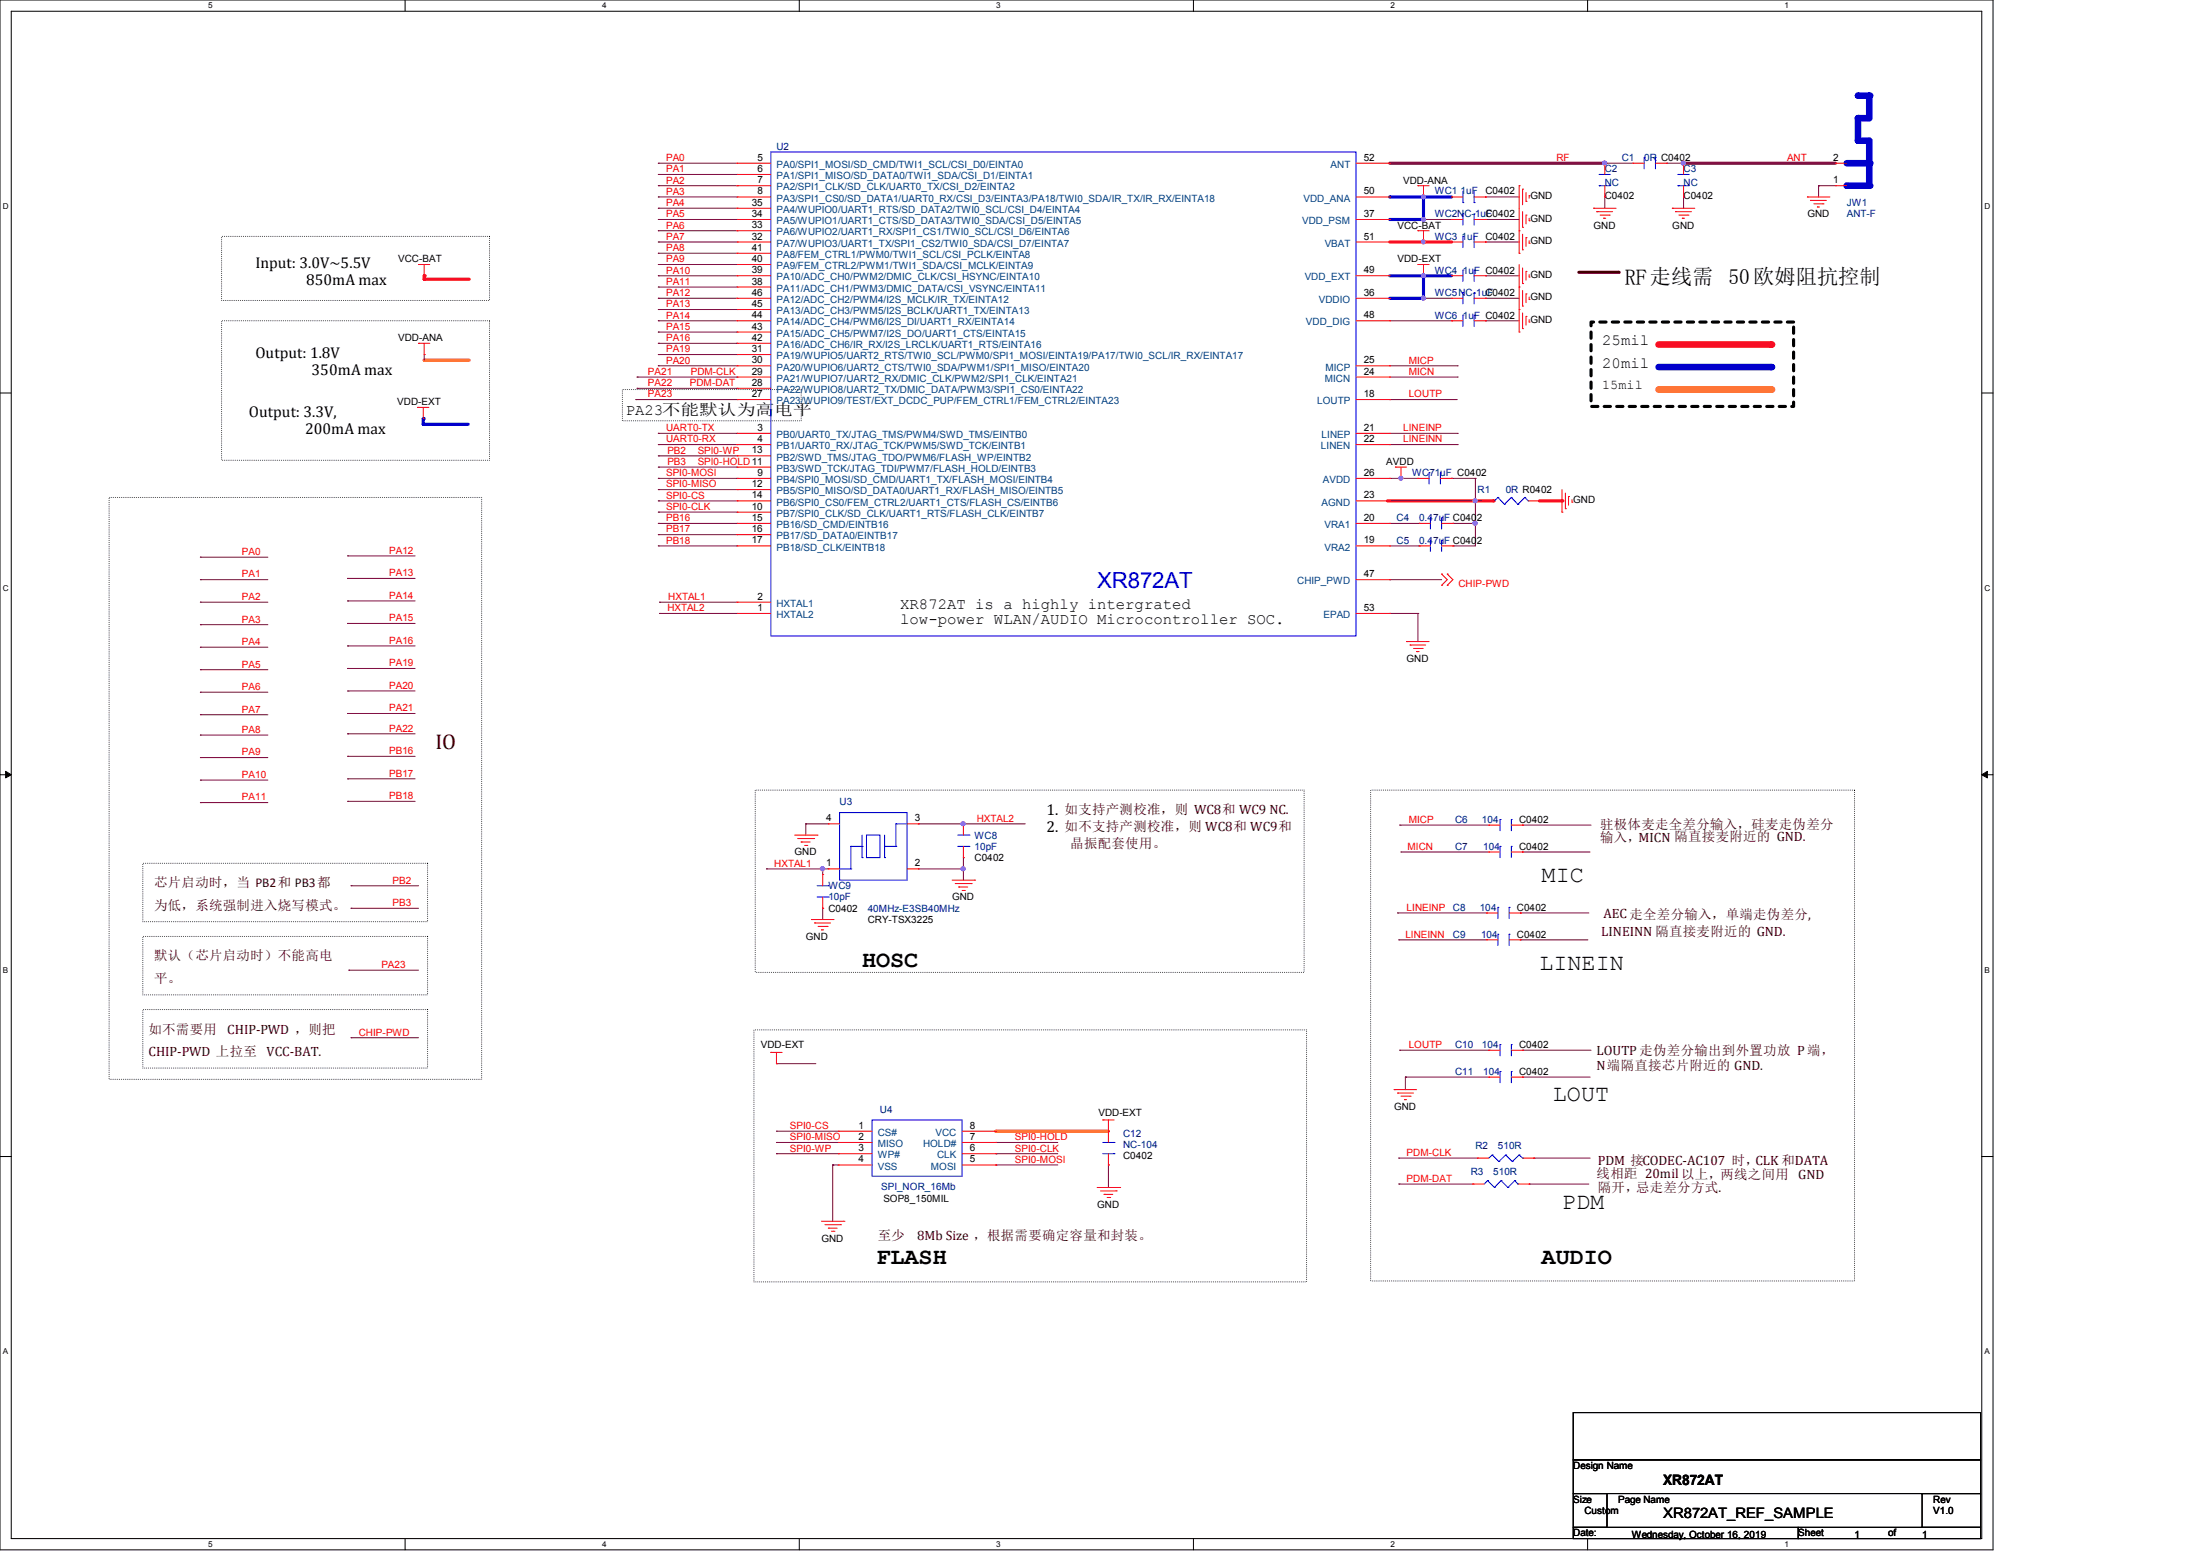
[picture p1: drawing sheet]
<svg xmlns="http://www.w3.org/2000/svg" width="297mm" height="210mm" viewBox="0 0 297 210" stroke-linecap="round" stroke-linejoin="round" font-family="sans-serif">
<path d="M0 0h269.9v209.8h-269.9zM1.5 1.5h266.9v206.8h-266.9z" fill="none" stroke="#000" stroke-width=".14"/>
<g fill="#fff">
<path d="M28.2 .2h.6v1.2h-.6z"/>
<path d="M28.2 208.5h.6v1.2h-.6z"/>
</g>
<path d="M54.9 0v1.5M54.9 208.3v1.5" fill="none" stroke="#000" stroke-width=".14"/>
<g fill="#fff">
<path d="M81.5 .2h.6v1.2h-.6z"/>
<path d="M81.5 208.5h.6v1.2h-.6z"/>
</g>
<path d="M108.2 0v1.5M108.2 208.3v1.5" fill="none" stroke="#000" stroke-width=".14"/>
<g fill="#fff">
<path d="M134.9 .2h.6v1.2h-.6z"/>
<path d="M134.9 208.5h.6v1.2h-.6z"/>
</g>
<path d="M161.6 0v1.5M161.6 208.3v1.5" fill="none" stroke="#000" stroke-width=".14"/>
<g fill="#fff">
<path d="M188.3 .2h.6v1.2h-.6z"/>
<path d="M188.3 208.5h.6v1.2h-.6z"/>
</g>
<path d="M215 0v1.5M215 208.3v1.5" fill="none" stroke="#000" stroke-width=".14"/>
<g fill="#fff">
<path d="M241.7 .2h.6v1.2h-.6z"/>
<path d="M241.7 208.5h.6v1.2h-.6z"/>
<path d="M.4 27.3h.7v1.2h-.7z"/>
<path d="M268.8 27.3h.7v1.2h-.7z"/>
<path d="M.4 79h.7v1.2h-.7z"/>
<path d="M268.8 79h.7v1.2h-.7z"/>
</g>
<path d="M0 53.2h1.5M268.4 53.2h1.5" fill="none" stroke="#000" stroke-width=".14"/>
<g fill="#fff">
<path d="M.4 130.7h.7v1.2h-.7z"/>
<path d="M268.8 130.7h.7v1.2h-.7z"/>
</g>
<path d="M0 104.9h1.5M268.4 104.9h1.5" fill="none" stroke="#000" stroke-width=".14"/>
<path d="M.8 104.4l.7 .5-.7 .4zM268.4 104.9l.8-.5v.9z" fill="#000" stroke="#000" stroke-width=".14"/>
<g fill="#fff">
<path d="M.4 182.4h.7v1.2h-.7z"/>
<path d="M268.8 182.4h.7v1.2h-.7z"/>
</g>
<path d="M0 156.6h1.5M268.4 156.6h1.5" fill="none" stroke="#000" stroke-width=".14"/>
<path d="M213.8 36.9h5.4" fill="none" stroke="#800000" stroke-width=".42"/>
<circle cx="219.2" cy="36.9" r=".21" fill="#800000"/>
<path d="M30 32h36.3v8.7h-36.3zM30 43.4h36.3v18.9h-36.3zM14.8 67.4h50.4v78.7h-50.4zM19.3 116.9h38.6v7.9h-38.6zM102.3 107h74.3v24.7h-74.3zM185.6 107h65.6v66.4h-65.6zM19.3 126.8h38.6v7.9h-38.6zM19.3 136.7h38.6v7.9h-38.6zM102.1 139.4h74.9v34.2h-74.9z" fill="none" stroke="#000" stroke-width=".14" stroke-dasharray="0 .3"/>
<path d="M224.6 49.7h15.3" fill="none" stroke="#00f" stroke-width=".89"/>
<circle cx="239.9" cy="49.7" r=".44" fill="#00f"/>
<path d="M224.6 52.7h15.3" fill="none" stroke="#ff8000" stroke-width=".89"/>
<circle cx="239.9" cy="52.7" r=".44" fill="#ff8000"/>
<path d="M224.6 46.7h15.3" fill="none" stroke="#f00" stroke-width=".89"/>
<circle cx="239.9" cy="46.7" r=".44" fill="#f00"/>
<path d="M215.5 43.6h27.4v11.4h-27.4z" fill="none" stroke="#000" stroke-width=".42" stroke-dasharray=".8 .8"/>
<path d="M84.3 52.7h24.2v4.3h-24.2z" fill="none" stroke="#000" stroke-width=".14" stroke-dasharray="0 .3"/>
<path d="M187.9 67.8h14.3" fill="none" stroke="#f00" stroke-width=".42"/>
<circle cx="202.2" cy="67.8" r=".21" fill="#f00"/>
<path d="M105.2 153.2h.1M105.2 154.7h.1M105.2 153.2h8.3M105.2 154.7h8.3M150.1 157.7h.1M150.1 157.7v3.1" fill="none" stroke="#800040" stroke-width=".14"/>
<path d="M134.9 153.2h15.2" fill="none" stroke="#ff8000" stroke-width=".42"/>
<circle cx="134.9" cy="153.2" r=".21" fill="#ff8000"/>
<g fill="none" stroke="#800040" stroke-width=".14">
<path d="M47.5 119.9h.1M47.5 119.9h9.2M103.8 117.6h.1M103.8 117.6h8.4M109.1 111.5h.1M109.1 111.5h3.1M109.1 111.5v1.6M111.4 117.6h.1M111.4 117.6v.8M124.4 111.5h.1M124.4 117.6h.1M124.4 111.5h14.5"/>
<path d="M124.4 117.6h6.1M130.5 116.1h.1M130.5 111.5h.1M130.5 117.6h.1M130.5 116.1v3.1M47.5 123h.1M47.5 123h9.2M111.4 123h.1M111.4 123v1.5M105.2 156.2h.1M105.2 144h.1M105.2 156.2h8.3"/>
<path d="M105.2 144h5.3M112.8 157.7h.1M112.8 157.7h.7M112.8 157.7v7.7M134.9 154.7h.1M134.9 156.2h.1M134.9 157.7h.1M134.9 154.7h8.4M134.9 156.2h8.4M134.9 157.7h8.4M189.6 142.2h.1M189.6 142.2h12"/>
<path d="M190.3 145.8h.1M190.3 145.8h11.3M190.3 145.8v1.7M206.2 145.8h.1M206.2 142.2h.1M206.2 145.8h9.1M206.2 142.2h9.3"/>
</g>
<g fill="#f0f" stroke="#f0f" stroke-width=".14">
<circle cx="111.4" cy="117.6" r=".29"/>
<circle cx="130.4" cy="111.5" r=".29"/>
<circle cx="130.4" cy="117.6" r=".29"/>
</g>
<path d="M57.4 37.8h6.1" fill="none" stroke="#f00" stroke-width=".42"/>
<circle cx="57.4" cy="37.8" r=".21" fill="#f00"/>
<path d="M47.1 78.3h.1M47.1 75.3h.1M47.1 78.3h9.1M47.1 75.3h9.1M47.1 84.4h.1M47.1 81.4h.1M47.1 87.5h.1M47.1 84.4h9.1M47.1 81.4h9.1M47.1 87.5h9.1M47.2 131.4h.1M47.2 131.4h9.5" fill="none" stroke="#800040" stroke-width=".14"/>
<path d="M57.4 48.8h6.1" fill="none" stroke="#ff8000" stroke-width=".42"/>
<circle cx="57.4" cy="48.8" r=".21" fill="#ff8000"/>
<g fill="none" stroke="#800040" stroke-width=".14">
<path d="M57.4 48h.1M57.4 48v.8M27.1 78.5h.1M27.1 75.4h.1M27.1 78.5h9.2M27.1 75.4h9.2M27.1 84.6h.1M27.1 81.5h.1M27.1 87.6h.1M27.1 93.7h.1M27.1 90.7h.1M27.1 96.8h.1"/>
<path d="M27.1 84.6h9.2M27.1 81.5h9.2M27.1 87.6h9.2M27.1 93.7h9.2M27.1 90.7h9.2M27.1 96.8h9.2M47.1 93.6h.1M47.1 90.5h.1M47.1 96.6h.1M47.1 93.6h9.1M47.1 90.5h9.1M47.1 96.6h9.1"/>
<path d="M47.5 140.5h.1M47.5 140.5h9.2"/>
</g>
<path d="M57.3 57.4h6.1" fill="none" stroke="#00f" stroke-width=".42"/>
<circle cx="57.3" cy="57.4" r=".21" fill="#00f"/>
<path d="M57.3 56.7v.7" fill="none" stroke="#00f" stroke-width=".42"/>
<circle cx="57.3" cy="56.7" r=".21" fill="#00f"/>
<path d="M57.4 37.3v.5" fill="none" stroke="#f00" stroke-width=".42"/>
<circle cx="57.4" cy="37.3" r=".21" fill="#f00"/>
<path d="M89.2 43.4h.1M89.2 45h.1M89.2 46.5h.1M89.2 43.4h10.6M89.2 45h10.6M89.2 46.5h10.6" fill="none" stroke="#800040" stroke-width=".14"/>
<path d="M188.2 40.4h4.6" fill="none" stroke="#00f" stroke-width=".42"/>
<circle cx="192.8" cy="40.4" r=".21" fill="#00f"/>
<g fill="none" stroke="#800040" stroke-width=".14">
<path d="M89.2 22.1h.1M89.2 23.6h.1M89.2 22.1h10.6M89.2 23.6h10.6M201.2 26.7h.1M201.2 26.7h4.5M86.1 54.1h.1M86.1 54.1h13.7M86.3 52.6h.1M86.3 51.1h.1M86.3 52.6h13.5M86.3 51.1h13.5"/>
<path d="M89.2 49.5h.1M89.2 48h.1M89.2 58.7h.1M89.2 40.4h.1M89.2 49.5h10.6M89.2 48h10.6M89.2 58.7h10.6M89.2 40.4h10.6M89.2 64.8h.1M89.2 63.2h.1M89.2 61.7h.1M89.2 60.2h.1"/>
<path d="M89.2 72.4h.1M89.2 70.9h.1M89.2 69.3h.1M89.2 67.8h.1M89.2 66.3h.1M89.2 73.9h.1M89.2 67.8h10.6M89.2 64.8h10.6M89.2 63.2h10.6M89.2 61.7h10.6M89.2 60.2h10.6M89.2 72.4h10.6"/>
<path d="M89.2 70.9h10.6M89.2 69.3h10.6M89.2 66.3h10.6M89.2 73.9h10.6M188.2 78.5h.1M188.2 67.8h11.6M188.2 64.8h1.5M188.2 78.5h7M189.7 64.8h.1M199.8 67.8h.1M188.2 83.1h.1M188.2 83.1h3.8"/>
<path d="M192 83.1h.1M192 83.1v3.8"/>
</g>
<path d="M188.2 22.1h29.1" fill="none" stroke="#800040" stroke-width=".42"/>
<circle cx="217.3" cy="22.1" r=".21" fill="#800040"/>
<circle cx="217.3" cy="22.1" r=".29" fill="#f0f" stroke="#f0f" stroke-width=".14"/>
<path d="M188.2 54.1h.1M188.2 54.1h9.2" fill="none" stroke="#800040" stroke-width=".14"/>
<path d="M188.2 26.7h4.6" fill="none" stroke="#00f" stroke-width=".42"/>
<circle cx="188.2" cy="26.7" r=".21" fill="#00f"/>
<g fill="none" stroke="#800040" stroke-width=".14">
<path d="M89.2 31.2h.1M89.2 29.7h.1M89.2 28.2h.1M89.2 26.7h.1M89.2 25.1h.1M89.2 38.9h.1M89.2 37.3h.1M89.2 35.8h.1M89.2 34.3h.1M89.2 32.8h.1M89.2 31.2h10.6M89.2 29.7h10.6"/>
<path d="M89.2 28.2h10.6M89.2 26.7h10.6M89.2 25.1h10.6M89.2 38.9h10.6M89.2 37.3h10.6M89.2 35.8h10.6M89.2 34.3h10.6M89.2 32.8h10.6M201.2 37.3h.1M201.2 32.8h.1M201.2 37.3h4.5M201.2 32.8h4.5"/>
<path d="M188.2 43.4h8.4M188.2 58.7h9.2M196.6 43.4h.1M197.4 58.7h.1M201.2 43.4h.1M201.2 43.4h4.5M188.2 70.9h4M188.2 73.9h4M188.2 60.2h9.2M192.2 70.9h.1M192.2 73.9h.1M196.8 73.9h.1"/>
<path d="M196.8 73.9h3M197.4 60.2h.1M89.3 83.1h.1M89.3 81.5h.1M89.3 83.1h10.5M89.3 81.5h10.5"/>
</g>
<path d="M188.2 29.7h4.6" fill="none" stroke="#00f" stroke-width=".42"/>
<circle cx="192.8" cy="29.7" r=".21" fill="#00f"/>
<g fill="none" stroke="#800040" stroke-width=".14">
<path d="M246.3 25.1h.1M246.3 25.1h2.3M246.3 25.1v1.6M89.2 41.9h.1M89.2 41.9h10.6M188.2 51.1h9.2M188.2 49.5h9.2M197.4 51.1h.1M197.4 49.5h.1M189.7 64.8h.1M189.7 64.8h2.3M196.6 64.8h.1"/>
<path d="M196.6 64.8h3.2M196.8 70.9h.1M196.8 70.9h3M199.8 67.8h.1M199.8 64.8h.1M199.8 70.9h.1M199.8 64.8v9.1M199.8 67.8h1.1M200.9 67.8h.1"/>
</g>
<g fill="#f0f" stroke="#f0f" stroke-width=".14">
<circle cx="199.8" cy="67.8" r=".29"/>
<circle cx="199.8" cy="70.8" r=".29"/>
<circle cx="189.7" cy="64.7" r=".28"/>
</g>
<path d="M228 22.1h20.6" fill="none" stroke="#800040" stroke-width=".42"/>
<circle cx="228" cy="22.1" r=".21" fill="#800040"/>
<circle cx="228" cy="22.1" r=".29" fill="#f0f" stroke="#f0f" stroke-width=".14"/>
<path d="M217.3 22.1h.1M217.3 26.7h.1M217.3 22.1h3.8M217.3 26.7v1.5M225.7 22.1h.1M225.7 22.1h2.3M228 26.7h.1M228 26.7v1.5" fill="none" stroke="#800040" stroke-width=".14"/>
<path d="M188.2 37.3h4.6" fill="none" stroke="#00f" stroke-width=".42"/>
<circle cx="192.8" cy="37.3" r=".21" fill="#00f"/>
<path d="M192.8 37.3v3.1" fill="none" stroke="#00f" stroke-width=".42"/>
<circle cx="192.8" cy="40.4" r=".21" fill="#00f"/>
<g fill="#f0f" stroke="#f0f" stroke-width=".14">
<circle cx="192.8" cy="37.3" r=".28"/>
<circle cx="192.8" cy="40.4" r=".28"/>
</g>
<path d="M192.8 37.3h3.8" fill="none" stroke="#00f" stroke-width=".42"/>
<circle cx="192.8" cy="37.3" r=".21" fill="#00f"/>
<path d="M192.8 26.7v3" fill="none" stroke="#00f" stroke-width=".42"/>
<circle cx="192.8" cy="29.7" r=".21" fill="#00f"/>
<g fill="#f0f" stroke="#f0f" stroke-width=".14">
<circle cx="192.8" cy="26.6" r=".28"/>
<circle cx="192.8" cy="29.7" r=".28"/>
</g>
<path d="M192.8 26.7h3.8" fill="none" stroke="#00f" stroke-width=".42"/>
<circle cx="192.8" cy="26.7" r=".21" fill="#00f"/>
<path d="M188.2 32.8h4.6" fill="none" stroke="#f00" stroke-width=".42"/>
<circle cx="192.8" cy="32.8" r=".21" fill="#f00"/>
<circle cx="192.8" cy="32.7" r=".28" fill="#f0f" stroke="#f0f" stroke-width=".14"/>
<path d="M192.8 32.8h3.8" fill="none" stroke="#f00" stroke-width=".42"/>
<circle cx="192.8" cy="32.8" r=".21" fill="#f00"/>
<path d="M192.8 29.7h.1M192.8 29.7h3.8M201.2 29.7h.1M201.2 29.7h4.5M192.8 40.4h.1M192.8 40.4h3.8M201.2 40.4h.1M201.2 40.4h4.5" fill="none" stroke="#800040" stroke-width=".14"/>
<path d="M208.5 67.8h3" fill="none" stroke="#f00" stroke-width=".42"/>
<circle cx="211.5" cy="67.8" r=".21" fill="#f00"/>
<g fill="none" stroke="#800040" stroke-width=".14">
<path d="M27.1 99.5h.1M27.1 99.5h9.2M47.1 99.4h.1M47.1 99.4h9.1M27.1 102.6h.1M27.1 108.7h.1M27.1 105.6h.1M27.1 102.6h9.2M27.1 108.7h9.2M27.1 105.6h9.2M47.1 102.4h.1M47.1 108.5h.1"/>
<path d="M47.1 105.5h.1M47.1 102.4h9.1M47.1 108.5h9.1M47.1 105.5h9.1M189.6 111.7h.1M189.6 111.7h12M189.7 115.4h.1M189.7 115.4h11.9M206.2 111.7h.1M206.2 115.4h.1M206.2 111.7h9.3M206.2 115.4h9.1"/>
<path d="M189.3 123.6h.1M189.3 123.6h12M189.4 127.3h.1M189.4 127.3h11.9M205.9 127.3h.1M205.9 123.6h.1M205.9 127.3h9.2M205.9 123.6h9.3M189.4 156.8h.1M189.4 156.8h10.7M207.7 156.8h.1M207.7 156.8h7.6"/>
<path d="M189.4 160.3h.1M189.4 160.3h10.1M207.1 160.3h.1M207.1 160.3h8.1"/>
</g>
<g fill="none" stroke="#f00" stroke-width=".14">
<path d="M56.7 35.8h.1M56.7 35.8h1.5M57.4 37.3h.1M57.4 35.8v1.5M192 25.1h.1M192 31.2h.1M192 35.8h.1M192 35.8h1.5M192 25.1h1.5M192 31.2h1.5M192.8 26.7h.1M192.8 32.8h.1"/>
<path d="M192.8 37.3h.1M192.8 25.1v1.6M192.8 31.2v1.6M192.8 35.8v1.5M196.6 37.3h.1M196.6 32.8h.1M196.6 29.7h.1M196.6 37.3h1.5M196.6 32.8h1.5M196.6 29.7h1.5M199.6 37.3h1.6M199.6 32.8h1.6"/>
<path d="M199.6 29.7h1.6M201.2 37.3h.1M201.2 32.8h.1M201.2 29.7h.1M205.7 25.1h.1M205.7 38.9h.1M205.7 34.3h.1M205.7 31.2h.1M205.7 25.1v9.2M205.7 35.8v9.2M206.2 25.6h.1M206.2 38.4h.1"/>
<path d="M206.2 33.8h.1M206.2 30.8h.1M206.2 25.6v2.1M206.2 28.7v2.1M206.2 31.7v2.1M206.2 36.3v2.1M206.2 39.3v2.1M206.7 27.3h.1M206.7 36.7h.1M206.7 32.2h.1M206.7 39.8h.1M206.7 29.1h.1"/>
<path d="M206.7 26.1v1.2M206.7 29.1v1.2M206.7 32.2v1.2M206.7 36.7v1.2M206.7 39.8v1.2M207.1 26.5h.1M207.1 37.5h.1M207.1 32.9h.1M207.1 29.9h.1M207.1 26.5v.3M207.1 29.5v.4M207.1 32.6v.3"/>
<path d="M207.1 37.2v.3M215.8 28.2h.1M215.8 28.2h3.1M216.2 28.7h.1M216.2 28.7h2.2M216.7 29.1h1.2M217.2 29.5h.1M217.2 29.5h.3M217.3 26.7h.1M217.3 22.1h.1M217.3 22.1v1.5M217.3 25.1v1.6"/>
<path d="M217.9 29.1h.1M226.5 28.2h.1M226.5 28.2h3M226.9 28.7h.1M226.9 28.7h2.2M227.4 29.1h1.2M227.8 29.5h.1M227.8 29.5h.3M228 26.7h.1M228 22.1h.1M228 22.1v1.5M228 25.1v1.6"/>
<path d="M228.6 29.1h.1M244.8 26.7h.1M244.8 26.7h3M245.2 27.1h.1M245.2 27.1h2.2M245.7 27.6h1.2M246.1 28h.1M246.1 28h.3M246.9 27.6h.1M56.6 55.2h.1M56.6 55.2h1.5M56.7 46.5h.1"/>
<path d="M56.7 46.5h1.5M57.3 56.7h.1M57.3 55.2v1.5M57.4 48h.1M57.4 46.5v1.5M196.6 40.4h.1M196.6 40.4h1.5M199.6 40.4h1.6M201.2 40.4h.1M205.7 45h.1M205.7 41.9h.1M206.2 44.5h.1"/>
<path d="M206.2 41.4h.1M206.2 42.4v2.1M206.7 42.8h.1M206.7 42.8v1.2M207.1 43.6h.1M207.1 40.6h.1M207.1 40.2v.4M207.1 43.3v.3M189 63.2h.1M189 63.2h1.5M189.7 64.8h.1M189.7 63.2v1.6"/>
<path d="M192.2 73.9h.1M192.2 73.9h1.5M195.2 79.2h.1M195.2 77.7h.1M195.2 77.7l.8 .8-.8 .7M195.2 73.9h1.6M196 79.2h.1M196 77.7h.1M196 77.7l.8 .8-.8 .7M196.8 73.9h.1M211.5 69.3h.1M211.5 66.3v3"/>
<path d="M212 68.9h.1M212 66.8v2.1M212.4 67.2h.1M212.4 67.2v1.2M212.9 68h.1M212.9 67.6v.4M190.5 86.9h.1M190.5 86.9h3M191 87.3h.1M191 87.3h2.1M191.4 87.8h1.2M191.9 88.2h.1"/>
<path d="M191.9 88.2h.3M192.6 87.8h.1M107.6 113.1h3.1M108 113.5h2.2M108.5 114h.1M108.5 114h1.2M109 114.5h.3M109.3 114.5h.1M110.2 113.5h.1M110.7 113.1h.1M128.9 119.2h3.1M129.4 119.6h2.1"/>
<path d="M130.5 116.1h.1M130.5 111.5h.1M130.5 111.5v1.6M130.5 114.6v1.5M131.5 119.6h.1M132 119.2h.1M201.6 115.4h.1M201.6 115.4h1.6M204.7 115.4h1.5M206.2 115.4h.1M109.9 124.5h.1M109.9 124.5h3"/>
<path d="M110.3 125h.1M110.3 125h2.2M110.8 125.4h1.2M111.3 125.9h.1M111.3 125.9h.2M112 125.4h.1M129.8 120.1h.1M129.8 120.1h1.3M130.3 120.6h.3M130.6 120.6h.1M104.4 142.5h.1M104.4 142.5h1.5"/>
<path d="M105.2 144h.1M105.2 142.5v1.5M113.5 153.2h.1M113.5 154.7h.1M113.5 156.2h.1M113.5 157.7h.1M113.5 153.2h4.6M113.5 154.7h4.6M113.5 156.2h4.6M113.5 157.7h4.6M130.3 153.2h4.6M130.3 154.7h4.6"/>
<path d="M130.3 156.2h4.6M130.3 157.7h4.6M134.9 157.7h.1M134.9 156.2h.1M134.9 154.7h.1M134.9 153.2h.1M149.4 151.6h.1M149.4 151.6h1.5M150.1 153.2h.1M150.1 151.6v1.6M188.8 147.5h.1M188.8 147.5h3.1"/>
<path d="M189.3 148h.1M189.3 148h2.1M189.7 148.4h1.3M190.2 148.9h.1M190.2 148.9h.3M191 148.4h.1M201.6 145.8h.1M201.6 145.8h1.6M204.7 145.8h1.5M206.2 145.8h.1M111.3 165.4h3M111.7 165.8h2.1"/>
<path d="M112.2 166.3h.1M112.2 166.3h1.2M112.6 166.7h.3M112.9 166.7h.1M113.8 165.8h.1M114.3 165.4h.1M148.6 160.8h3M149.1 161.2h2.1M149.5 161.7h.1M149.5 161.7h1.2M149.9 162.1h.4M150.3 162.1h.1"/>
<path d="M151.2 161.2h.1M151.6 160.8h.1M199.5 160.3h.1M199.5 160.3h1.5M205.6 160.3h1.5M207.1 160.3h.1"/>
</g>
<path d="M213.1 191.3h55.1v6.4h-55.1zM213.1 197.7h55.1v4.5h-55.1zM213.1 202.2h4.5v4.6h-4.5zM213.1 206.8h30.4v1.5h-30.4zM243.5 206.8h24.7v1.5h-24.7zM260.3 202.2h7.9v4.6h-7.9z" fill="none" stroke="#000" stroke-width=".14"/>
<g fill="none" stroke="#00f" stroke-width=".14">
<path d="M198.1 39.6h.1M198.1 36.6h.1M198.1 32h.1M198.1 29h.1M198.1 29v1.5M198.1 32v1.5M198.1 36.6v1.5M198.1 39.6v1.5M199.6 39.6h.1M199.6 36.6h.1M199.6 32h.1M199.6 29h.1"/>
<path d="M199.6 29v1.5M199.6 32v1.5M199.6 36.6v1.5M199.6 39.6v1.5M216.6 25.1h.1M216.6 23.6h.1M216.6 25.1h1.5M216.6 23.6h1.5M227.2 25.1h.1M227.2 23.6h.1M227.2 25.1h1.6M227.2 23.6h1.6"/>
<path d="M193.7 73.2h.1M193.7 73.2v1.5M195.2 73.2h.1M195.2 73.2v1.5M129.7 114.6h1.5M129.7 113.1h1.5M131.2 114.6h.1M131.2 113.1h.1M203.2 114.6h.1M203.2 114.6v1.5M204.7 114.6h.1M204.7 114.6v1.5"/>
<path d="M118.1 151.6h12.2v7.7h-12.2zM201.5 159.9h.1M201.5 159.9l-.5 .4M201.5 159.9l.9 .9M203.2 145.1h.1M203.2 145.1v1.5M203.3 159.9h.1M203.3 159.9l-.9 .9M203.3 159.9l.9 .9M204.7 145.1h.1M204.7 145.1v1.5M205.1 159.9h.1"/>
<path d="M205.1 159.9l-.9 .9M205.1 159.9l.5 .4M202.4 160.8h.1M204.2 160.8h.1M205.6 160.3h.1"/>
</g>
<path d="M250.1 25.1h3.1" fill="none" stroke="#00f" stroke-width=".89"/>
<circle cx="250.1" cy="25.1" r=".44" fill="#00f"/>
<path d="M250.1 22.1h3.1" fill="none" stroke="#00f" stroke-width=".89"/>
<circle cx="253.2" cy="22.1" r=".44" fill="#00f"/>
<path d="M251.6 19h1.6" fill="none" stroke="#00f" stroke-width=".89"/>
<circle cx="251.6" cy="19" r=".44" fill="#00f"/>
<path d="M251.6 16v3" fill="none" stroke="#00f" stroke-width=".89"/>
<circle cx="251.6" cy="16" r=".44" fill="#00f"/>
<path d="M251.6 16h1.6" fill="none" stroke="#00f" stroke-width=".89"/>
<circle cx="251.6" cy="16" r=".44" fill="#00f"/>
<path d="M253.2 13v3" fill="none" stroke="#00f" stroke-width=".89"/>
<circle cx="253.2" cy="13" r=".44" fill="#00f"/>
<path d="M253.2 19v3.1" fill="none" stroke="#00f" stroke-width=".89"/>
<circle cx="253.2" cy="22.1" r=".44" fill="#00f"/>
<path d="M253.2 22.1v3" fill="none" stroke="#00f" stroke-width=".89"/>
<circle cx="253.2" cy="25.1" r=".44" fill="#00f"/>
<path d="M251.6 13h1.6" fill="none" stroke="#00f" stroke-width=".89"/>
<circle cx="251.6" cy="13" r=".44" fill="#00f"/>
<g fill="none" stroke="#f00" stroke-width=".14">
<path d="M99.8 22.1h.1M99.8 23.6h.1M99.8 25.1h.1M99.8 26.7h.1M99.8 28.2h.1M99.8 29.7h.1M99.8 31.2h.1M99.8 32.8h.1M99.8 34.3h.1M99.8 35.8h.1M99.8 38.9h.1M99.8 37.3h.1"/>
<path d="M99.8 25.1h4.6M99.8 22.1h4.6M99.8 26.7h4.6M99.8 29.7h4.6M99.8 32.8h4.6M99.8 37.3h4.6M99.8 23.6h4.6M99.8 28.2h4.6M99.8 31.2h4.6M99.8 34.3h4.6M99.8 35.8h4.6M99.8 38.9h4.6"/>
<path d="M183.6 22.1h4.6M183.6 26.7h4.6M183.6 29.7h4.6M183.6 32.8h4.6M183.6 37.3h4.6M188.2 29.7h.1M188.2 32.8h.1M188.2 37.3h.1M188.2 22.1h.1M188.2 26.7h.1M196.6 26.7h.1M196.6 26.7h1.5"/>
<path d="M199.6 26.7h1.6M201.2 26.7h.1M221.1 22.1h.1M221.1 22.1h1.6M224.2 22.1h1.5M225.7 22.1h.1M248.6 25.1h.1M248.6 22.1h.1M248.6 25.1h1.5M248.6 22.1h1.5M99.8 40.4h.1M99.8 41.9h.1"/>
<path d="M99.8 43.4h.1M99.8 45h.1M99.8 46.5h.1M99.8 58.7h.1M99.8 48h.1M99.8 49.5h.1M99.8 51.1h.1M99.8 52.6h.1M99.8 54.1h.1M99.8 40.4h4.6M99.8 43.4h4.6M99.8 41.9h4.6"/>
<path d="M99.8 45h4.6M99.8 46.5h4.6M99.8 58.7h4.6M99.8 48h4.6M99.8 49.5h4.6M99.8 51.1h4.6M99.8 52.6h4.6M99.8 54.1h4.6M183.6 40.4h4.6M183.6 43.4h4.6M183.6 58.7h4.6M183.6 49.5h4.6"/>
<path d="M183.6 51.1h4.6M183.6 54.1h4.6M188.2 40.4h.1M188.2 43.4h.1M188.2 49.5h.1M188.2 51.1h.1M188.2 54.1h.1M188.2 58.7h.1M196.6 43.4h.1M196.6 43.4h1.5M199.6 43.4h1.6M201.2 43.4h.1"/>
<path d="M99.8 60.2h.1M99.8 61.7h.1M99.8 63.2h.1M99.8 64.8h.1M99.8 66.3h.1M99.8 67.8h.1M99.8 69.3h.1M99.8 70.9h.1M99.8 72.4h.1M99.8 73.9h.1M99.8 60.2h4.6M99.8 61.7h4.6"/>
<path d="M99.8 63.2h4.6M99.8 64.8h4.6M99.8 66.3h4.6M99.8 67.8h4.6M99.8 69.3h4.6M99.8 73.9h4.6M99.8 70.9h4.6M99.8 72.4h4.6M183.6 60.2h4.6M183.6 64.8h4.6M183.6 67.8h4.6M183.6 78.5h4.6"/>
<path d="M183.6 73.9h4.6M183.6 70.9h4.6M188.2 78.5h.1M188.2 73.9h.1M188.2 70.9h.1M188.2 67.8h.1M188.2 64.8h.1M188.2 60.2h.1M192 64.8h.1M192 64.8h1.5M192.2 70.9h.1M192.2 70.9h1.5"/>
<path d="M195.1 64.8h1.5M195.2 70.9h1.6M196.6 64.8h.1M196.8 70.9h.1M200.9 67.8h.1M200.9 67.8h1.5M207 67.8h1.5M208.5 67.8h.1M99.8 83.1h.1M99.8 81.5h.1M99.8 83.1h4.6M99.8 81.5h4.6"/>
<path d="M183.6 83.1h4.6M188.2 83.1h.1M111.4 118.4h.1M111.4 118.4v1.5M112.2 117.6h.1M112.2 111.5h.1M112.2 117.6h1.5M112.2 111.5h1.5M122.9 117.6h1.5M122.9 111.5h1.5M124.4 117.6h.1M124.4 111.5h.1"/>
<path d="M201.6 111.7h.1M201.6 111.7h1.6M204.7 111.7h1.5M206.2 111.7h.1M111.4 123h.1M111.4 121.5v1.5M201.3 123.6h.1M201.3 127.3h.1M201.3 123.6h1.6M201.3 127.3h1.6M204.4 123.6h1.5M204.4 127.3h1.5"/>
<path d="M205.9 123.6h.1M205.9 127.3h.1M150.1 157.7h.1M150.1 153.2h.1M150.1 153.2v1.5M150.1 156.2v1.5M200.1 156.8h.1M200.1 156.8h1.5M201.6 142.2h.1M201.6 142.2h1.6M204.7 142.2h1.5M206.2 142.2h.1"/>
<path d="M206.2 156.8h1.5M207.7 156.8h.1"/>
</g>
<g fill="none" stroke="#00f" stroke-width=".14">
<path d="M104.4 20.6h79.2v65.5h-79.2zM198.1 27.4h.1M198.1 25.9v1.5M199.6 27.4h.1M199.6 25.9v1.5M222.7 21.3h.1M222.7 21.3v1.6M224.2 21.3h.1M224.2 21.3v1.6M198.1 42.7h.1M198.1 42.7v1.5M199.6 42.7h.1"/>
<path d="M199.6 42.7v1.5M193.5 64h.1M193.5 64v1.5M193.7 70.1h.1M193.7 70.1v1.5M195.1 64h.1M195.1 64v1.5M195.2 70.1h.1M195.2 70.1v1.5M202.9 67.4h.1M202.9 67.4l-.5 .4M202.9 67.4l.9 .9"/>
<path d="M203.8 68.3h.1M204.7 67.4h.1M204.7 67.4l-.9 .9M204.7 67.4l.9 .9M205.6 68.3h.1M206.5 67.4h.1M206.5 67.4l-.9 .9M206.5 67.4l.5 .4M207 67.8h.1M110.7 119.9h1.5M112.2 119.9h.1M113.7 110h9.2v9.2h-9.2z"/>
<path d="M113.7 117.6h1.5M115.2 117.6h.1M115.2 114.6h.1M115.2 114.6v3M115.2 114.6h1.6M116.8 114.6h.1M116.8 116.1h.1M116.8 113.1v3M117.3 113.1h1.9v3h-1.9zM119.8 114.6h.1M119.8 116.1h.1M119.8 114.6h1.5"/>
<path d="M119.8 113.1v3M121.3 111.5h.1M121.3 114.6h.1M121.3 111.5h1.6M121.3 111.5v3.1M203.2 111h.1M203.2 111v1.5M204.7 111h.1M204.7 111v1.5M110.7 121.5h1.5M112.2 121.5h.1M202.9 122.9h.1"/>
<path d="M202.9 126.5h.1M202.9 122.9v1.5M202.9 126.5v1.5M204.4 122.9h.1M204.4 126.5h.1M204.4 122.9v1.5M204.4 126.5v1.5M149.4 156.2h1.5M149.4 154.7h1.5M150.9 156.2h.1M150.9 154.7h.1M202.1 156.4h.1"/>
<path d="M202.1 156.4l-.5 .4M202.1 156.4l.9 .9M203 157.3h.1M203.2 141.4h.1M203.2 141.4v1.6M203.9 156.4h.1M203.9 156.4l-.9 .9M203.9 156.4l.9 .9M204.7 141.4h.1M204.7 141.4v1.6M204.8 157.3h.1M205.7 156.4h.1"/>
<path d="M205.7 156.4l-.9 .9M205.7 156.4l.5 .4M206.2 156.8h.1"/>
</g>
<g fill="#f0f" stroke="#f0f" stroke-width=".14">
<circle cx="111.4" cy="117.6" r=".29"/>
<circle cx="130.4" cy="111.5" r=".29"/>
<circle cx="130.4" cy="117.6" r=".29"/>
<circle cx="217.3" cy="22.1" r=".29"/>
<circle cx="199.8" cy="67.8" r=".29"/>
<circle cx="199.8" cy="70.8" r=".29"/>
<circle cx="189.7" cy="64.7" r=".28"/>
<circle cx="228" cy="22.1" r=".29"/>
<circle cx="192.8" cy="37.3" r=".28"/>
<circle cx="192.8" cy="40.4" r=".28"/>
<circle cx="192.8" cy="26.6" r=".28"/>
<circle cx="192.8" cy="29.7" r=".28"/>
<circle cx="192.8" cy="32.7" r=".28"/>
</g>
<g font-size="3.2">
<text x="208.8" y="119.4">MIC</text>
<text x="116.8" y="130.9">HOSC</text>
<text x="208.5" y="131.3">LINEIN</text>
<text x="210.3" y="149.1">LOUT</text>
<text x="211.5" y="163.7">PDM</text>
<text x="118.7" y="171.2">FLASH</text>
<text x="208.8" y="171.2">AUDIO</text>
</g>
<text font-size="3" x="220" y="38.6">RF走线需</text>
<text font-size="3" fill="#00f" x="148.6" y="79.7">XR872AT</text>
<text font-size="2.9" x="234.1" y="38.4">50欧姆阻抗控制</text>
<text font-size="2.9" fill="#400000" x="59" y="101.3">IO</text>
<g font-size="2.1">
<text x="34.6" y="36.3">Input: 3.0V~5.5V</text>
<text x="41.4" y="38.6">850mA max</text>
<text x="217" y="46.8">25mil</text>
<text x="34.6" y="48.5">Output: 1.8V</text>
<text x="42.2" y="50.8">350mA max</text>
<text x="217" y="49.8">20mil</text>
<text x="33.7" y="56.4">Output: 3.3V,</text>
<text x="41.3" y="58.7">200mA max</text>
<text x="84.7" y="56.2">PA23不能默认为高</text>
<text x="104.9" y="56.2">电平</text>
<text x="121.9" y="82.4">XR872AT is a highly intergrated</text>
<text x="121.9" y="84.5">low-power WLAN/AUDIO Microcontroller SOC.</text>
<text x="141.7" y="112.7">2.</text>
<text x="141.7" y="110.4">1.</text>
</g>
<g font-size="1.9">
<text x="225.2" y="201">XR872AT</text>
<text x="225.3" y="205.5">XR872AT_REF_SAMPLE</text>
</g>
<text font-size="1.8" x="217" y="52.7">15mil</text>
<g font-size="1.8" fill="#400000">
<text x="144.2" y="110.2">如支持产测校准，则 WC8和 WC9 NC.</text>
<text x="144.2" y="112.5">如不支持产测校准，则 WC8和 WC9和</text>
<text x="216.7" y="112.2">驻极体麦走全差分输入，硅麦走伪差分</text>
<text x="144.9" y="114.8">晶振配套使用。</text>
<text x="216.7" y="114">输入，MICN 隔直接麦附近的 GND.</text>
<text x="20.9" y="120.1">芯片启动时，当 PB2和 PB3都</text>
<text x="20.9" y="123.2">为低，系统强制进入烧写模式。</text>
<text x="217.2" y="124.2">AEC走全差分输入，单端走伪差分,</text>
<text x="20.9" y="130">默认（芯片启动时）不能高电</text>
<text x="216.9" y="126.7">LINEINN 隔直接麦附近的 GND.</text>
<text x="20.9" y="133.1">平。</text>
<text x="20.1" y="140">如不需要用</text>
<text x="20.1" y="143">CHIP-PWD 上拉至</text>
<text x="30.8" y="140">CHIP-PWD ，则把</text>
<text x="36.1" y="143">VCC-BAT.</text>
<text x="216.2" y="142.9">LOUTP 走伪差分输出到外置功放 P 端，</text>
<text x="216.2" y="144.8">N端隔直接芯片附近的 GND.</text>
<text x="216.2" y="159.5">线相距 20mil 以上，两线之间用 GND</text>
<text x="216.4" y="161.5">隔开，忌走差分方式.</text>
<text x="216.4" y="157.8">PDM 接CODEC-AC107 时，CLK 和DATA</text>
<text x="118.9" y="167.9">至少</text>
<text x="124.2" y="167.9">8Mb Size ，根据需要确定容量和封装。</text>
</g>
<g font-size="1.4" fill="#f00">
<text x="90.2" y="21.8">PA0</text>
<text x="90.2" y="23.3">PA1</text>
<text x="210.8" y="21.8">RF</text>
<text x="242" y="21.8">ANT</text>
<text x="90.2" y="29.4">PA5</text>
<text x="90.2" y="27.9">PA4</text>
<text x="90.2" y="26.4">PA3</text>
<text x="90.2" y="24.8">PA2</text>
<text x="90.2" y="30.9">PA6</text>
<text x="90.2" y="35.5">PA9</text>
<text x="90.2" y="34">PA8</text>
<text x="90.2" y="32.5">PA7</text>
<text x="90.2" y="40.1">PA12</text>
<text x="90.2" y="38.6">PA11</text>
<text x="90.2" y="37">PA10</text>
<text x="90.2" y="41.6">PA13</text>
<text x="90.2" y="43.1">PA14</text>
<text x="90.2" y="44.7">PA15</text>
<text x="90.2" y="46.2">PA16</text>
<text x="90.2" y="47.7">PA19</text>
<text x="87.8" y="53.8">PA23</text>
<text x="87.8" y="52.3">PA22</text>
<text x="87.8" y="50.8">PA21</text>
<text x="90.2" y="49.2">PA20</text>
<text x="93.4" y="52.3">PDM-DAT</text>
<text x="93.6" y="50.8">PDM-CLK</text>
<text x="190.8" y="53.8">LOUTP</text>
<text x="190.8" y="50.8">MICN</text>
<text x="190.8" y="49.2">MICP</text>
<text x="90.2" y="58.4">UART0-TX</text>
<text x="90.2" y="59.9">UART0-RX</text>
<text x="190" y="59.9">LINEINN</text>
<text x="190" y="58.4">LINEINP</text>
<text x="90.2" y="64.5">SPI0-MOSI</text>
<text x="90.2" y="66">SPI0-MISO</text>
<text x="90.4" y="62.9">PB3</text>
<text x="90.4" y="61.4">PB2</text>
<text x="94.5" y="62.9">SPI0-HOLD11</text>
<text x="94.5" y="61.4">SPI0-WP</text>
<text x="90.2" y="70.6">PB16</text>
<text x="90.2" y="69">SPI0-CLK</text>
<text x="90.2" y="67.5">SPI0-CS</text>
<text x="32.8" y="75.1">PA0</text>
<text x="52.7" y="75">PA12</text>
<text x="90.2" y="72.1">PB17</text>
<text x="90.2" y="73.6">PB18</text>
<text x="32.8" y="78.2">PA1</text>
<text x="32.8" y="81.2">PA2</text>
<text x="52.7" y="78">PA13</text>
<text x="52.7" y="81.1">PA14</text>
<text x="90.4" y="82.8">HXTAL2</text>
<text x="90.5" y="81.2">HXTAL1</text>
<text x="197.5" y="79.4">CHIP-PWD</text>
<text x="32.8" y="84.3">PA3</text>
<text x="32.8" y="87.3">PA4</text>
<text x="52.7" y="84.1">PA15</text>
<text x="52.7" y="87.2">PA16</text>
<text x="32.8" y="93.4">PA6</text>
<text x="32.8" y="90.4">PA5</text>
<text x="52.7" y="93.3">PA20</text>
<text x="52.7" y="90.2">PA19</text>
<text x="32.8" y="96.5">PA7</text>
<text x="32.8" y="99.2">PA8</text>
<text x="52.7" y="96.3">PA21</text>
<text x="52.7" y="99.1">PA22</text>
<text x="32.8" y="102.3">PA9</text>
<text x="32.8" y="105.3">PA10</text>
<text x="52.7" y="102.1">PB16</text>
<text x="52.7" y="105.2">PB17</text>
<text x="32.8" y="108.4">PA11</text>
<text x="52.7" y="108.2">PB18</text>
<text x="132.3" y="111.3">HXTAL2</text>
<text x="190.8" y="111.4">MICP</text>
<text x="53.2" y="119.6">PB2</text>
<text x="104.9" y="117.3">HXTAL1</text>
<text x="190.6" y="115.1">MICN</text>
<text x="53.2" y="122.7">PB3</text>
<text x="190.5" y="123.3">LINEINP</text>
<text x="51.6" y="131.1">PA23</text>
<text x="190.3" y="127">LINEINN</text>
<text x="48.6" y="140.2">CHIP-PWD</text>
<text x="190.8" y="141.9">LOUTP</text>
<text x="107" y="152.9">SPI0-CS</text>
<text x="107" y="154.4">SPI0-MISO</text>
<text x="107" y="155.9">SPI0-WP</text>
<text x="137.5" y="154.4">SPI0-HOLD</text>
<text x="137.5" y="155.9">SPI0-CLK</text>
<text x="137.5" y="157.4">SPI0-MOSI</text>
<text x="190.5" y="156.5">PDM-CLK</text>
<text x="190.5" y="160">PDM-DAT</text>
</g>
<g font-size="1.4">
<text x="102.6" y="21.8">5</text>
<text x="102.6" y="23.3">6</text>
<text x="184.7" y="21.8">52</text>
<text x="248.3" y="21.8">2</text>
<text x="101.8" y="27.9">35</text>
<text x="101.8" y="29.4">34</text>
<text x="102.6" y="24.8">7</text>
<text x="102.6" y="26.3">8</text>
<text x="184.7" y="29.4">37</text>
<text x="184.7" y="26.3">50</text>
<text x="190" y="24.8">VDD-ANA</text>
<text x="201.2" y="29.4">C0402</text>
<text x="201.2" y="26.2">C0402</text>
<text x="207.3" y="27">GND</text>
<text x="217.3" y="27">C0402</text>
<text x="228" y="27">C0402</text>
<text x="244.8" y="29.4">GND</text>
<text x="248.3" y="24.8">1</text>
<text x="53.9" y="35.5">VCC-BAT</text>
<text x="101.8" y="30.9">33</text>
<text x="101.8" y="32.4">32</text>
<text x="101.8" y="34">41</text>
<text x="101.8" y="35.5">40</text>
<text x="184.7" y="32.4">51</text>
<text x="189.3" y="30.9">VCC-BAT</text>
<text x="189.3" y="35.5">VDD-EXT</text>
<text x="207.3" y="33.1">GND</text>
<text x="207.3" y="30">GND</text>
<text x="215.8" y="30.9">GND</text>
<text x="226.5" y="30.9">GND</text>
<text x="101.8" y="38.5">38</text>
<text x="101.8" y="40">46</text>
<text x="101.8" y="41.6">45</text>
<text x="101.8" y="37">39</text>
<text x="184.7" y="40">36</text>
<text x="184.7" y="37">49</text>
<text x="201.2" y="40.1">C0402</text>
<text x="207.3" y="37.6">GND</text>
<text x="207.3" y="40.7">GND</text>
<text x="53.9" y="46.2">VDD-ANA</text>
<text x="101.8" y="43.1">44</text>
<text x="101.8" y="44.6">43</text>
<text x="101.8" y="46.1">42</text>
<text x="101.8" y="47.7">31</text>
<text x="184.7" y="43.1">48</text>
<text x="207.3" y="43.7">GND</text>
<text x="101.8" y="49.2">30</text>
<text x="101.8" y="50.7">29</text>
<text x="101.8" y="52.2">28</text>
<text x="101.8" y="53.8">27</text>
<text x="184.7" y="49.2">25</text>
<text x="184.7" y="50.7">24</text>
<text x="184.7" y="53.8">18</text>
<text x="53.8" y="54.9">VDD-EXT</text>
<text x="102.6" y="59.9">4</text>
<text x="102.6" y="58.3">3</text>
<text x="184.7" y="58.3">21</text>
<text x="184.7" y="59.9">22</text>
<text x="101.8" y="61.4">13</text>
<text x="101.8" y="66">12</text>
<text x="102.6" y="64.4">9</text>
<text x="184.7" y="64.4">26</text>
<text x="187.7" y="62.9">AVDD</text>
<text x="101.8" y="67.5">14</text>
<text x="101.8" y="69">10</text>
<text x="101.8" y="70.5">15</text>
<text x="184.7" y="70.5">20</text>
<text x="184.7" y="67.5">23</text>
<text x="213.1" y="68.1">GND</text>
<text x="101.8" y="72.1">16</text>
<text x="101.8" y="73.6">17</text>
<text x="184.7" y="73.6">19</text>
<text x="102.6" y="82.7">1</text>
<text x="102.6" y="81.2">2</text>
<text x="184.7" y="78.1">47</text>
<text x="184.7" y="82.7">53</text>
<text x="190.5" y="89.6">GND</text>
<text x="111.9" y="111.2">4</text>
<text x="123.9" y="111.2">3</text>
<text x="205.7" y="111.4">C0402</text>
<text x="107.6" y="115.8">GND</text>
<text x="111.9" y="117.3">1</text>
<text x="123.9" y="117.3">2</text>
<text x="132" y="116.6">C0402</text>
<text x="205.7" y="115.1">C0402</text>
<text x="112.2" y="123.4">C0402</text>
<text x="117.5" y="125">CRY-TSX3225</text>
<text x="128.9" y="121.9">GND</text>
<text x="205.4" y="123.3">C0402</text>
<text x="109.1" y="127.3">GND</text>
<text x="205.4" y="127">C0402</text>
<text x="103" y="141.9">VDD-EXT</text>
<text x="205.7" y="141.9">C0402</text>
<text x="205.7" y="145.5">C0402</text>
<text x="116.3" y="152.8">1</text>
<text x="116.3" y="154.3">2</text>
<text x="116.3" y="155.9">3</text>
<text x="131.4" y="155.9">6</text>
<text x="131.4" y="154.3">7</text>
<text x="131.4" y="152.8">8</text>
<text x="148.8" y="151">VDD-EXT</text>
<text x="188.8" y="150.3">GND</text>
<text x="116.3" y="157.4">4</text>
<text x="131.4" y="157.4">5</text>
<text x="152.1" y="157">C0402</text>
<text x="119.6" y="162.8">SOP8_150MIL</text>
<text x="148.6" y="163.5">GND</text>
<text x="111.3" y="168.1">GND</text>
<text x="213.1" y="198.9">Design Name</text>
<text x="213.1" y="203.5">Size</text>
<text x="219.2" y="203.5">Page Name</text>
<text x="261.8" y="203.5">Rev</text>
<text x="213.1" y="208">Date:</text>
<text x="214.6" y="205">Custom</text>
<text x="221" y="208.2">Wednesday, October 16, 2019</text>
<text x="243.5" y="208">Sheet</text>
<text x="251.2" y="208.2">1</text>
<text x="255.7" y="208">of</text>
<text x="260.3" y="208.2">1</text>
<text x="261.8" y="205">V1.0</text>
</g>
<g font-size="1.4" fill="#000080">
<text x="105.2" y="20.3">U2</text>
<text x="217.3" y="23.3">C2</text>
<text x="219.6" y="21.8">C1</text>
<text x="222.7" y="21.8">0R C0402</text>
<text x="228" y="23.3">C3</text>
<text x="194.3" y="29.4">WC2NC-1uF</text>
<text x="194.3" y="26.2">WC1</text>
<text x="197.8" y="26.2">1uF</text>
<text x="217.3" y="25.1">NC</text>
<text x="228" y="25.1">NC</text>
<text x="250.1" y="27.9">JW1</text>
<text x="250.1" y="29.4">ANT-F</text>
<text x="194.3" y="32.5">WC3</text>
<text x="198" y="32.5">1uF C0402</text>
<text x="194.3" y="40.1">WC5NC-1uF</text>
<text x="194.3" y="37">WC4</text>
<text x="198.1" y="37">1uF C0402</text>
<text x="194.3" y="43.1">WC6</text>
<text x="198.1" y="43.1">1uF C0402</text>
<text x="191.3" y="64.5">WC71uF C0402</text>
<text x="189.1" y="70.6">C4</text>
<text x="192.2" y="70.6">0.47uF C0402</text>
<text x="200.1" y="66.8">R1</text>
<text x="203.9" y="66.8">0R R0402</text>
<text x="189.1" y="73.6">C5</text>
<text x="192.2" y="73.6">0.47uF C0402</text>
<text x="113.7" y="109">U3</text>
<text x="132" y="113.5">WC8</text>
<text x="197.1" y="111.4">C6</text>
<text x="200.7" y="111.4">104</text>
<text x="132" y="115.1">10pF</text>
<text x="197.1" y="115.1">C7</text>
<text x="200.9" y="115.1">104</text>
<text x="112.2" y="120.4">WC9</text>
<text x="112.2" y="121.9">10pF</text>
<text x="117.5" y="123.4">40MHz-E3SB40MHz</text>
<text x="196.8" y="123.3">C8</text>
<text x="200.4" y="123.3">104</text>
<text x="196.8" y="127">C9</text>
<text x="200.6" y="127">104</text>
<text x="197.1" y="141.9">C10</text>
<text x="200.7" y="141.9">104</text>
<text x="197.1" y="145.5">C11</text>
<text x="200.9" y="145.5">104</text>
<text x="119.2" y="150.7">U4</text>
<text x="152.1" y="153.9">C12</text>
<text x="152.1" y="155.4">NC-104</text>
<text x="199.8" y="155.6">R2</text>
<text x="202.9" y="155.6">510R</text>
<text x="119.3" y="161.1">SPI_NOR_16Mb</text>
<text x="199.2" y="159.1">R3</text>
<text x="202.2" y="159.1">510R</text>
</g>
<g font-size="1.4" fill="#004080">
<text x="105.2" y="22.7">PA0/SPI1_MOSI/SD_CMD/TWI1_SCL/CSI_D0/EINTA0</text>
<text x="180.2" y="22.7">ANT</text>
<text x="105.2" y="24.3">PA1/SPI1_MISO/SD_DATA0/TWI1_SDA/CSI_D1/EINTA1</text>
<text x="105.2" y="25.8">PA2/SPI1_CLK/SD_CLK/UART0_TX/CSI_D2/EINTA2</text>
<text x="105.2" y="27.3">PA3/SPI1_CS0/SD_DATA1/UART0_RX/CSI_D3/EINTA3/PA18/TWI0_SDA/IR_TX/IR_RX/EINTA18</text>
<text x="105.2" y="28.8">PA4/WUPIO0/UART1_RTS/SD_DATA2/TWI0_SCL/CSI_D4/EINTA4</text>
<text x="176.5" y="27.3">VDD_ANA</text>
<text x="105.2" y="30.4">PA5/WUPIO1/UART1_CTS/SD_DATA3/TWI0_SDA/CSI_D5/EINTA5</text>
<text x="105.2" y="31.9">PA6/WUPIO2/UART1_RX/SPI1_CS1/TWI0_SCL/CSI_D6/EINTA6</text>
<text x="105.2" y="33.4">PA7/WUPIO3/UART1_TX/SPI1_CS2/TWI0_SDA/CSI_D7/EINTA7</text>
<text x="105.2" y="34.9">PA8/FEM_CTRL1/PWM0/TWI1_SCL/CSI_PCLK/EINTA8</text>
<text x="176.4" y="30.4">VDD_PSM</text>
<text x="179.4" y="33.4">VBAT</text>
<text x="105.2" y="36.4">PA9/FEM_CTRL2/PWM1/TWI1_SDA/CSI_MCLK/EINTA9</text>
<text x="105.2" y="39.5">PA11/ADC_CH1/PWM3/DMIC_DATA/CSI_VSYNC/EINTA11</text>
<text x="105.2" y="41">PA12/ADC_CH2/PWM4/I2S_MCLK/IR_TX/EINTA12</text>
<text x="105.2" y="38">PA10/ADC_CH0/PWM2/DMIC_CLK/CSI_HSYNC/EINTA10</text>
<text x="176.7" y="38">VDD_EXT</text>
<text x="178.6" y="41">VDDIO</text>
<text x="105.2" y="42.5">PA13/ADC_CH3/PWM5/I2S_BCLK/UART1_TX/EINTA13</text>
<text x="105.2" y="44.1">PA14/ADC_CH4/PWM6/I2S_DI/UART1_RX/EINTA14</text>
<text x="105.2" y="45.6">PA15/ADC_CH5/PWM7/I2S_DO/UART1_CTS/EINTA15</text>
<text x="105.2" y="47.1">PA16/ADC_CH6/IR_RX/I2S_LRCLK/UART1_RTS/EINTA16</text>
<text x="176.9" y="44.1">VDD_DIG</text>
<text x="105.2" y="48.6">PA19/WUPIO5/UART2_RTS/TWI0_SCL/PWM0/SPI1_MOSI/EINTA19/PA17/TWI0_SCL/IR_RX/EINTA17</text>
<text x="105.2" y="50.2">PA20/WUPIO6/UART2_CTS/TWI0_SDA/PWM1/SPI1_MISO/EINTA20</text>
<text x="105.2" y="51.7">PA21/WUPIO7/UART2_RX/DMIC_CLK/PWM2/SPI1_CLK/EINTA21</text>
<text x="105.2" y="53.2">PA22/WUPIO8/UART2_TX/DMIC_DATA/PWM3/SPI1_CS0/EINTA22</text>
<text x="179.4" y="51.7">MICN</text>
<text x="179.5" y="50.2">MICP</text>
<text x="105.2" y="59.3">PB0/UART0_TX/JTAG_TMS/PWM4/SWD_TMS/EINTB0</text>
<text x="105.2" y="54.7">PA23/WUPIO9/TEST/EXT_DCDC_PUP/FEM_CTRL1/FEM_CTRL2/EINTA23</text>
<text x="178.4" y="54.7">LOUTP</text>
<text x="179" y="59.3">LINEP</text>
<text x="105.2" y="60.8">PB1/UART0_RX/JTAG_TCK/PWM5/SWD_TCK/EINTB1</text>
<text x="105.2" y="62.4">PB2/SWD_TMS/JTAG_TDO/PWM6/FLASH_WP/EINTB2</text>
<text x="105.2" y="63.9">PB3/SWD_TCK/JTAG_TDI/PWM7/FLASH_HOLD/EINTB3</text>
<text x="105.2" y="65.4">PB4/SPI0_MOSI/SD_CMD/UART1_TX/FLASH_MOSI/EINTB4</text>
<text x="178.9" y="60.8">LINEN</text>
<text x="179.2" y="65.4">AVDD</text>
<text x="105.2" y="66.9">PB5/SPI0_MISO/SD_DATA0/UART1_RX/FLASH_MISO/EINTB5</text>
<text x="105.2" y="68.5">PB6/SPI0_CS0/FEM_CTRL2/UART1_CTS/FLASH_CS/EINTB6</text>
<text x="105.2" y="70">PB7/SPI0_CLK/SD_CLK/UART1_RTS/FLASH_CLK/EINTB7</text>
<text x="105.2" y="71.5">PB16/SD_CMD/EINTB16</text>
<text x="179" y="68.5">AGND</text>
<text x="179.4" y="71.5">VRA1</text>
<text x="105.2" y="73">PB17/SD_DATA0/EINTB17</text>
<text x="105.2" y="74.5">PB18/SD_CLK/EINTB18</text>
<text x="179.4" y="74.5">VRA2</text>
<text x="105.2" y="83.7">HXTAL2</text>
<text x="105.2" y="82.2">HXTAL1</text>
<text x="175.7" y="79.1">CHIP_PWD</text>
<text x="179.2" y="83.7">EPAD</text>
<text x="118.9" y="153.8">CS#</text>
<text x="118.9" y="155.3">MISO</text>
<text x="125" y="155.3">HOLD#</text>
<text x="126.7" y="153.8">VCC</text>
<text x="118.9" y="156.8">WP#</text>
<text x="118.9" y="158.4">VSS</text>
<text x="126.1" y="158.4">MOSI</text>
<text x="126.9" y="156.8">CLK</text>
</g>
<g font-size="1.1">
<text x="28.2" y="1.1">5</text>
<text x="81.5" y="1.1">4</text>
<text x="134.9" y="1.1">3</text>
<text x="188.3" y="1.1">2</text>
<text x="241.7" y="1.1">1</text>
<text x=".4" y="28.3">D</text>
<text x="268.8" y="28.3">D</text>
<text x=".4" y="80">C</text>
<text x="268.8" y="80">C</text>
<text x=".4" y="131.7">B</text>
<text x="268.8" y="131.7">B</text>
<text x=".4" y="183.4">A</text>
<text x="268.8" y="183.4">A</text>
<text x="28.2" y="209.5">5</text>
<text x="81.5" y="209.5">4</text>
<text x="134.9" y="209.5">3</text>
<text x="188.3" y="209.5">2</text>
<text x="241.7" y="209.5">1</text>
</g>
</svg>
